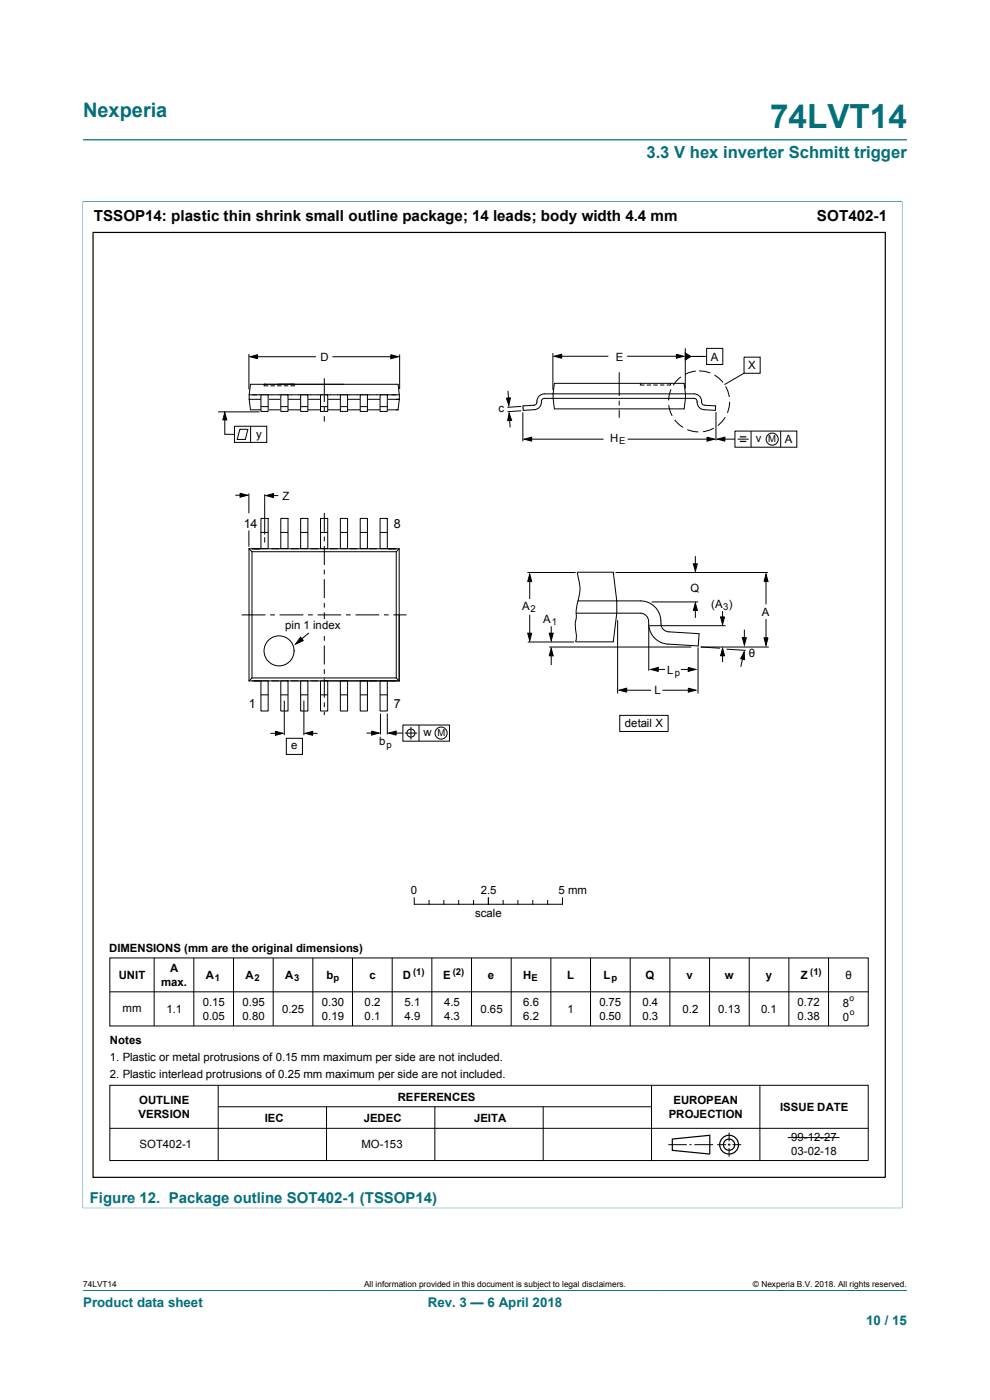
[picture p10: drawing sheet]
<svg xmlns="http://www.w3.org/2000/svg" width="210mm" height="297mm" viewBox="0 0 210 297" stroke-linecap="round" stroke-linejoin="round" font-family="sans-serif">
<path d="M17.6 29.7h174.8M17.5 42.8h173.9M17.6 42.7v213.6M191.4 42.7v213.6M17.5 256.3h173.9M17.6 273.8h174.8" fill="none" stroke="#036f7b" stroke-width=".21"/>
<g fill="none" stroke="#000" stroke-width=".21">
<path d="M52.8 75.1v7.5M53 75.7l1.6-.4v.8zM54 75.7h13M70.5 75.7h13.1M82.9 75.3l1.6 .4-1.6 .4zM84.8 75.2v7.3M117.3 74.9v7.8M117.6 75.6l1.5-.4v.8zM118.3 75.6h10.7M131.3 79v5M133 75.6h11.3M143.5 75.2l1.5 .4-1.5 .4z"/>
<path d="M144.4 80l-1.1 1-.5 .7M145.4 73.9v8.6M145.4 74.9l1.1 .7-1.1 .8zM145.9 75.6h4M147.6 78.7l-1.6 .4-.7 .3M148.3 78.7l1.2 .1 1.1 .3M149.9 73.9h3.4v3.4h-3.4zM151.6 79.6l.9 .6 .9 .9M157.8 75.8h3.4v3.4h-3.4zM157.8 79.2l-4.1 2.4M46.3 87.4h8.7M47.7 87.5l.4 1.6h-.8z"/>
<path d="M47.7 88.1v4h2M49.7 90.4h6.9v3.4h-6.9zM50.9 91.1h1.7l-.6 2.1h-1.7zM52.9 84.7l.2 2.2h31.3l.3-2.2M52.9 84.7h31.8M52.9 83.8l.2-2.3h31.3l.3 2.3M52.9 83.8v.9M52.9 83.8h31.8M53.2 90.4v3.4M56 81.5v.3h.8M57.5 81.8h.8M58.9 81.8h.8"/>
<path d="M60.3 81.8h.8M62.4 81.5v.3h-.7M84.7 83.8v.9M107.4 84.5l.9-.1-.4 1.6zM107.8 82.9l.1 2.6M108 87.6l.5 1.6h-.8zM108 88.2l.2 2.5M110.5 86.2l-2.9 .2M110.6 87.1l-2.9 .2M110.9 87.5v6.1M110.9 86.1l2.4-.1a.7 .7 0 0 0 .6-.9 1.59 1.59 0 0 1 1.6-1.5h31.7a1.76 1.76 0 0 1 1.7 2l.5 .4 2.4 .1-.1 1-2.3-.2a1.77 1.77 0 0 1-1.6-2l-.6-.4h-31.7a.7 .7 0 0 0-.7 .9 1.58 1.58 0 0 1-1.5 1.5l-2.3 .2zM111.2 93.2l1.6-.5v.9z"/>
<path d="M112 93.2h16M117.6 81.3h27.5l.3 2.3-.3 3.1h-27.5l-.3-2.2zM131.3 85v1M131.3 87v1.6M133.1 93.2h17.5M135.8 81.3v.4h.8M137.2 81.7h.9M138.7 81.7h.8M140.1 81.7h.8M141.9 85.9l.3 1.5 .4 .8M142.2 81.3v.3l-.7 .1M142.3 82.6l-.4 1.4-.1 .9"/>
<path d="M143.1 89.1l1 1 .8 .6M145.8 91.1l1.3 .4 1 .1M150 92.7l1.6 .5-1.6 .4zM151.4 90.8l-.8 .4-1.5 .4M151.9 87.4v6M152.2 93.2l1.6-.5v.9zM153.1 93.2h2.8M153.9 88.5l-.6 .8-1 1M153.9 82l.5 .9 .3 1.3M154.8 85.2l-.1 1.1-.4 1.3M155.9 91.5h13.1v3.4h-13.1zM156.5 93.2h2.3"/>
<path d="M159.3 91.5v3.4M165.6 91.5v3.4M49.9 105.1h2M50.9 104.6l1.6 .5-1.6 .4zM52.8 104.7v4.2M52.8 112.5v3.5M52.8 116.4v28M52.8 116.4h31.9M52.8 116.4l.7 .6M53.5 117v26.8M53.5 117h30.6M56.1 104.8v8.6"/>
<path d="M56.1 114v1.1M56.4 105.1l1.6-.4v.9zM57 105.1h2M68.8 108.8v4M68.8 113.8v1M68.8 115.8v4.1M84.1 117v26.8M84.7 116.4v28M84.7 116.4l-.6 .6M147.1 119.6h.8l-.4 1.6zM147.5 118v2.4M51.3 130.4h5"/>
<path d="M57.3 130.4h1M63.8 135.2l.5 .7-1.6 .7zM64.3 130.4h-5M65.3 130.4h1.1M65.5 134.3l-2.4 2M67.4 130.4h5M68.8 120.9v1M68.8 122.9v4M68.8 127.9v1M68.8 129.9v4M68.8 134.9v1M68.8 136.9v4.1"/>
<path d="M73.4 130.4h1M80.4 130.4h-5M81.4 130.4h1M83.4 130.4h2.8M111.9 121.5h10.2M111.9 134.3h.9l-.4 1.6zM112 136.2h9.8M112.4 121.8l.4 1.6h-.9zM112.4 122.4v4.7M112.4 130.4v4.8M116.5 137.3h30.1M116.5 134.3h.9l-.5 1.6z"/>
<path d="M116.9 137.5l.5 1.6h-.9zM116.9 132.9v2.5M116.9 138.5v2.6M122.2 130.1h13.6a2.04 2.04 0 0 1 1.8 2.6M122.4 121.4h7.7l.7 6.1v2.6l-.7 6.1h-8l.2-1.3a8.5 8.5 0 0 1 0-4.1l-.1-1.3a20.5 20.5 0 0 0 .8-5.5l-.6-2.6M122.6 127.5h13.2a4.6 4.6 0 0 1 4.5 5.2 1.71 1.71 0 0 0 1.5 1.3l6.5 .4-.2 2.6-6.4-.4a4.3 4.3 0 0 1-4.1-3.9M130.6 121.5h32.3M131 131.6v15.5M137.6 132.7v9.6M137.8 132.7h16.1M138.2 127.7h9.9M147.5 127.9l.4 1.6h-.8z"/>
<path d="M147.5 128.7v2.4M148.1 137.3v9.8M148.6 137.2l4.1 .3M148.7 137.3h14.4M152.8 130.9h.9l-.4 1.6zM153.3 137.5l.4 1.6h-.9zM153.3 129.6v1.9M153.3 138.5v2M154.1 137.7l4.1 .3M157.5 135.3h.8l-.4 1.6zM157.7 138.9l-.6 2.6M157.9 138.3v1.6l-.8-.2z"/>
<path d="M157.9 133.6v2.5M162.1 135.3h.8l-.4 1.6zM162.5 121.8l.4 1.6h-.8zM162.5 122.8v5.4M162.5 131.3v4.6M52.8 144.4h31.9M53.5 143.8h30.6M53.5 143.8l-.7 .6M57.4 155.6h1.9M58.4 155.1l1.6 .5-1.6 .4zM60.3 148.6v7.4M60.7 156.6h3.5v3.4h-3.5z"/>
<path d="M64.5 148.6v7.4M64.7 155.6l1.6-.5v.9zM65.6 155.6h1.7M68.8 142v1M68.8 144v4M68.8 149v1M68.8 151v.7M77.8 155.5h1.8M78.8 155.1l1.6 .4-1.6 .4zM80.7 151.4v4.4M82.2 151.4v4.4M82.4 155.5l1.6-.4v.8z"/>
<path d="M83.3 155.5h2.2M84.1 143.8l.6 .6M85.5 153.8h9.8v3.4h-9.8zM85.9 155.5h2.6M87.2 154.2v2.7M88.9 153.8v3.4M131.3 146.4l1.6-.4v.8zM131.5 151.8h10.2v3.4h-10.2zM132 146.4h6.1M138 142l1.6-.4v.8zM139 142h2.1M140.5 146.4h6.3"/>
<path d="M144.4 142h2.1M146 141.6l1.6 .4-1.6 .4zM146 146l1.6 .4-1.6 .4zM87.9 190.5v1.3M87.9 191.8h31.3M91 191v.8M94.2 191v.8M97.3 191v.8M100.4 191v.8M103.6 190.5v1.3M106.7 191v.8M109.9 191v.8"/>
<path d="M113 191v.8M116.2 191v.8M119.3 190.5v1.3M23.3 203.2h160.9v14.5h-160.9zM23.3 210.4h160.9M32.7 203.2v14.4M41.1 203.2v14.4M49.5 203.2v14.4M57.9 203.2v14.4M66.4 203.2v14.4M74.8 203.2v14.4M83.2 203.2v14.4"/>
<path d="M91.6 203.2v14.4M100 203.2v14.4M108.4 203.2v14.4M116.8 203.2v14.4M125.3 203.2v14.4M133.7 203.2v14.4M142.1 203.2v14.4M150.5 203.2v14.4M158.9 203.2v14.4M167.3 203.2v14.4M175.8 203.2v14.4M23.3 230.2h160.9v16h-160.9z"/>
<path d="M23.3 239.4h160.9M46.3 230.3v15.9M46.3 234.8h91.8M69.3 234.8v11.4M92.2 234.8v11.4M115.2 234.8v11.4M138.2 230.3v15.9M161.2 230.3v15.9M141.8 242.8h3.9M146.3 242.8h.4M147.3 242.8h4M152.1 242.8h1.9"/>
<path d="M154.4 242.8h.5M154.7 240.3v1.8M154.7 242.6v.5M154.7 243.5v1.9M155.4 242.8h1.8M167.1 241.3h11"/>
<circle cx="163.8" cy="93.2" r="1.28"/>
<circle cx="59.2" cy="138.1" r="3.2"/>
<circle cx="87.2" cy="155.5" r=".85"/>
<circle cx="93.6" cy="155.5" r="1.28"/>
</g>
<g fill="none" stroke="#000" stroke-width=".25">
<path d="M19.7 49.3h168.1v200.5h-168.1zM156.9 92.7h1.4M156.9 93.6h1.4M142.6 241.6l8-.8v4l-8-.8z"/>
<circle cx="154.7" cy="242.8" r="1.99"/>
<circle cx="154.7" cy="242.8" r="1.2"/>
</g>
<g fill="#000">
<path d="M53 75.7l1.6-.4v.8zM82.9 75.3l1.6 .4-1.6 .4zM117.6 75.6l1.5-.4v.8zM143.5 75.2l1.5 .4-1.5 .4zM145.4 74.9l1.1 .7-1.1 .8zM47.7 87.5l.4 1.6h-.8zM107.4 84.5l.9-.1-.4 1.6zM108 87.6l.5 1.6h-.8zM111.2 93.2l1.6-.5v.9zM150 92.7l1.6 .5-1.6 .4zM152.2 93.2l1.6-.5v.9zM50.9 104.6l1.6 .5-1.6 .4z"/>
<path d="M56.4 105.1l1.6-.4v.9zM147.1 119.6h.8l-.4 1.6zM63.8 135.2l.5 .7-1.6 .7zM112.4 121.8l.4 1.6h-.9zM111.9 134.3h.9l-.4 1.6zM116.9 137.5l.5 1.6h-.9zM116.5 134.3h.9l-.5 1.6zM147.5 127.9l.4 1.6h-.8zM153.3 137.5l.4 1.6h-.9zM152.8 130.9h.9l-.4 1.6zM157.9 138.3v1.6l-.8-.2zM157.5 135.3h.8l-.4 1.6z"/>
<path d="M162.5 121.8l.4 1.6h-.8zM162.1 135.3h.8l-.4 1.6zM58.4 155.1l1.6 .5-1.6 .4zM64.7 155.6l1.6-.5v.9zM78.8 155.1l1.6 .4-1.6 .4zM82.4 155.5l1.6-.4v.8zM131.3 146.4l1.6-.4v.8zM138 142l1.6-.4v.8zM146 141.6l1.6 .4-1.6 .4zM146 146l1.6 .4-1.6 .4z"/>
</g>
<path d="M68.3 131.4h.9v2.6h-.9z" fill="#fff"/>
<path d="M68.3 131.4h.9v2.6h-.9z" fill="none" stroke="#fff" stroke-width=".21"/>
<g fill="none" stroke="#000" stroke-width=".21">
<path d="M55.3 110h1.6v6.4h-1.6zM55.4 113h1.4M59.6 110h1.5v6.4h-1.5zM59.6 113h1.4M63.8 110h1.5v6.4h-1.5zM63.8 113h1.5M68 110h1.5v6.4h-1.5zM68 113h1.5M72.2 110h1.5v6.4h-1.5zM72.2 113h1.5M76.4 110h1.5v6.4h-1.5zM76.5 113h1.4"/>
<path d="M80.6 110h1.6v6.4h-1.6zM80.7 113h1.4M55.3 144.4h1.6v6.4h-1.6zM55.4 147.4h1.4M59.6 144.4h1.5v6.4h-1.5zM59.6 147.4h1.4M63.8 144.4h1.5v6.4h-1.5zM63.8 147.4h1.5M68 144.4h1.5v6.4h-1.5zM68 147.4h1.5M72.2 144.4h1.5v6.4h-1.5zM72.2 147.4h1.5"/>
<path d="M76.4 144.4h1.5v6.4h-1.5zM76.5 147.4h1.4M80.6 144.4h1.6v6.4h-1.6zM80.7 147.4h1.4"/>
</g>
<path d="M55.3 83.8h1.6v3.5h-1.6z" fill="#fff"/>
<path d="M55.3 83.8h1.6v3.5h-1.6z" fill="none" stroke="#000" stroke-width=".21"/>
<path d="M80.6 83.8h1.6v3.5h-1.6z" fill="#fff"/>
<path d="M80.6 83.8h1.6v3.5h-1.6z" fill="none" stroke="#000" stroke-width=".21"/>
<path d="M76.4 83.8h1.5v3.5h-1.5z" fill="#fff"/>
<path d="M76.4 83.8h1.5v3.5h-1.5z" fill="none" stroke="#000" stroke-width=".21"/>
<path d="M72.2 83.8h1.5v3.5h-1.5z" fill="#fff"/>
<path d="M72.2 83.8h1.5v3.5h-1.5z" fill="none" stroke="#000" stroke-width=".21"/>
<path d="M68 83.8h1.5v3.5h-1.5z" fill="#fff"/>
<path d="M68 83.8h1.5v3.5h-1.5z" fill="none" stroke="#000" stroke-width=".21"/>
<path d="M63.8 83.8h1.5v3.5h-1.5z" fill="#fff"/>
<path d="M63.8 83.8h1.5v3.5h-1.5z" fill="none" stroke="#000" stroke-width=".21"/>
<path d="M59.6 83.8h1.5v3.5h-1.5z" fill="#fff"/>
<path d="M55.4 86.3h1.4M59.6 83.8h1.5v3.5h-1.5zM59.6 86.3h1.4M63.8 86.3h1.5M68 86.3h1.5M68.8 80.2v5.1M68.8 86.3v1M68.8 88.3v1.1M72.2 86.3h1.5M76.5 86.3h1.4M80.7 86.3h1.4" fill="none" stroke="#000" stroke-width=".21"/>
<text font-size="7.1" fill="#036f7b" x="163.4" y="27.2">74LVT14</text>
<text font-size="4.2" fill="#036f7b" x="17.6" y="24.8">Nexperia</text>
<text font-size="3.5" fill="#036f7b" x="137.1" y="33.5">3.3 V hex inverter Schmitt trigger</text>
<g font-size="3.2">
<text x="19.9" y="46.9">TSSOP14: plastic thin shrink small outline package; 14 leads; body width 4.4 mm</text>
<text x="173.3" y="47">SOT402-1</text>
</g>
<text font-size="3.2" fill="#036f7b" x="19" y="255.1">Figure 12. Package outline SOT402-1 (TSSOP14)</text>
<g font-size="2.8" fill="#036f7b">
<text x="17.6" y="277.3">Product data sheet</text>
<text x="90.7" y="277.3">Rev. 3 — 6 April 2018</text>
<text x="183.7" y="281">10 / 15</text>
</g>
<g font-size="2.7">
<text x="51.7" y="112">14</text>
<text x="83.5" y="111.9">8</text>
<text x="52.8" y="150.3">1</text>
<text x="83.5" y="150.3">7</text>
</g>
<g font-size="2.4">
<text x="68" y="76.5">D</text>
<text x="130.6" y="76.5">E</text>
<text x="150.8" y="76.5">A</text>
<text x="158.7" y="78.3">X</text>
<text x="105.7" y="87.5">c</text>
<text x="54.4" y="92.8">y</text>
<text x="129.4" y="93.8">H</text>
<text x="160.3" y="93.8">v</text>
<text x="166.5" y="94">A</text>
<text x="59.9" y="106.2">Z</text>
<text x="146.5" y="125.5">Q</text>
<text x="110.8" y="129.4">A</text>
<text x="150.9" y="128.9">(A )</text>
<text x="161.6" y="130.7">A</text>
<text x="60.5" y="133.5">pin 1 ind</text>
<text x="69.7" y="133.5">ex</text>
<text x="115.2" y="132.1">A</text>
<text x="141.6" y="143">L</text>
<text x="158.8" y="139.4">θ</text>
<text x="138.8" y="147.2">L</text>
<text x="132.5" y="154.3">detail X</text>
<text x="61.8" y="159">e</text>
<text x="80.4" y="158.1">b</text>
<text x="89.8" y="156.2">w</text>
<text x="87.1" y="189.7">0</text>
<text x="102" y="189.7">2.5</text>
<text x="118.5" y="189.7">5 mm</text>
<text x="100.8" y="194.5">scale</text>
<text x="23.1" y="202">DIMENSIONS (mm are the original dimensions)</text>
<text x="25.2" y="207.7">UNIT</text>
<text x="34.2" y="209.1">max.</text>
<text x="36.1" y="206.2">A</text>
<text x="43.7" y="207.7">A</text>
<text x="52.1" y="207.7">A</text>
<text x="60.5" y="207.7">A</text>
<text x="69.2" y="207.7">b</text>
<text x="78.4" y="207.7">c</text>
<text x="85.5" y="207.7">D</text>
<text x="94" y="207.7">E</text>
<text x="103.5" y="207.7">e</text>
<text x="110.9" y="207.7">H</text>
<text x="120.3" y="207.7">L</text>
<text x="128" y="207.7">L</text>
<text x="136.9" y="207.7">Q</text>
<text x="145.6" y="207.7">v</text>
<text x="153.7" y="207.7">w</text>
<text x="162.4" y="207.7">y</text>
<text x="169.9" y="207.7">Z</text>
<text x="179.3" y="207.7">θ</text>
<text x="26" y="214.7">mm</text>
<text x="35.3" y="214.8">1.1</text>
<text x="43" y="213.4">0.15</text>
<text x="51.4" y="213.4">0.95</text>
<text x="59.8" y="214.9">0.25</text>
<text x="68.3" y="213.4">0.30</text>
<text x="77.4" y="213.4">0.2</text>
<text x="85.8" y="213.4">5.1</text>
<text x="94.2" y="213.4">4.5</text>
<text x="101.9" y="214.9">0.65</text>
<text x="111" y="213.4">6.6</text>
<text x="120.4" y="214.9">1</text>
<text x="127.1" y="213.4">0.75</text>
<text x="136.3" y="213.4">0.4</text>
<text x="144.8" y="214.9">0.2</text>
<text x="152.3" y="214.9">0.13</text>
<text x="161.4" y="214.9">0.1</text>
<text x="169.2" y="213.4">0.72</text>
<text x="178.8" y="213.6">8</text>
<text x="23.3" y="221.5">Notes</text>
<text x="43" y="216.3">0.05</text>
<text x="51.4" y="216.3">0.80</text>
<text x="68.3" y="216.3">0.19</text>
<text x="77.4" y="216.3">0.1</text>
<text x="85.8" y="216.3">4.9</text>
<text x="94.2" y="216.3">4.3</text>
<text x="111" y="216.3">6.2</text>
<text x="127.1" y="216.3">0.50</text>
<text x="136.3" y="216.3">0.3</text>
<text x="169.2" y="216.3">0.38</text>
<text x="178.8" y="216.5">0</text>
<text x="23.3" y="225.1">1. Plastic or metal protrusions of 0.15 mm maximum per side are not included.</text>
<text x="23.3" y="228.7">2. Plastic interlead protrusions of 0.25 mm maximum per side are not included.</text>
<text x="84.4" y="233.5">REFERENCES</text>
<text x="29.4" y="237.1">VERSION</text>
<text x="29.5" y="234.2">OUTLINE</text>
<text x="56.1" y="238">IEC</text>
<text x="77.2" y="238">JEDEC</text>
<text x="100.6" y="238">JEITA</text>
<text x="141.9" y="237.1">PROJECTION</text>
<text x="142.9" y="234.2">EUROPEAN</text>
<text x="165.5" y="235.7">ISSUE DATE</text>
<text x="29.6" y="243.6">SOT402-1</text>
<text x="76.7" y="243.6">MO-153</text>
<text x="167.8" y="242.1">99-12-27</text>
<text x="167.8" y="245">03-02-18</text>
</g>
<g font-size="2">
<text x="131.3" y="94.2">E</text>
<text x="163" y="93.8">M</text>
<text x="112.5" y="129.9">2</text>
<text x="153.4" y="129.3">3</text>
<text x="117" y="132.6">1</text>
<text x="143.1" y="143.5">p</text>
<text x="82" y="158.6">p</text>
<text x="92.8" y="156.2">M</text>
<text x="45.5" y="208.2">1</text>
<text x="54" y="208.2">2</text>
<text x="62.4" y="208.2">3</text>
<text x="70.7" y="208.2">p</text>
<text x="87.6" y="206.7">(1)</text>
<text x="96" y="206.7">(2)</text>
<text x="112.7" y="208.2">E</text>
<text x="129.7" y="208.2">p</text>
<text x="171.8" y="206.7">(1)</text>
</g>
<g font-size="1.8">
<text x="180.2" y="212.4">o</text>
<text x="180.3" y="215.3">o</text>
<text x="17.6" y="273.1">74LVT14</text>
<text x="77.2" y="273.1">All information provided in this document is subject to legal disclaimers.</text>
<text x="159.7" y="273.1">© Nexperia B.V. 2018. All rights reserved.</text>
</g>
</svg>
